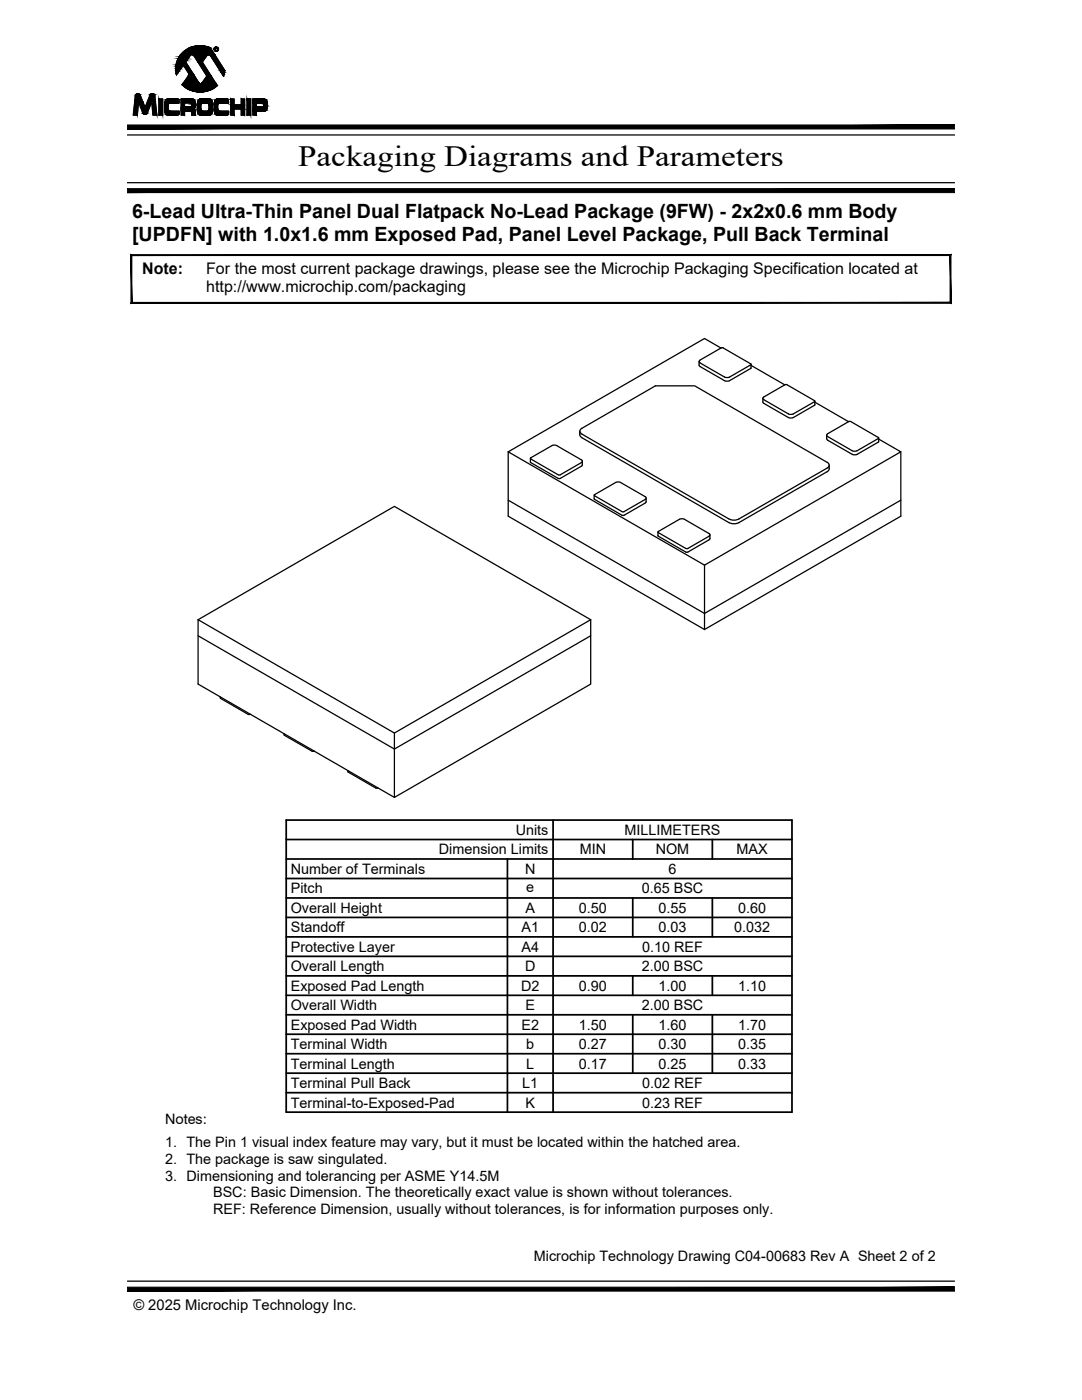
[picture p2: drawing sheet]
<svg xmlns="http://www.w3.org/2000/svg" width="216mm" height="279mm" viewBox="0 0 216 279" stroke-linecap="round" stroke-linejoin="round" font-family="sans-serif">
<!-- layer: I-VTOP -->
<path d="M39.5 123.7l39.2-22.6 39.2 22.6M39.5 123.7v12.8l39.2 22.6 39.2-22.6v-12.8M39.5 123.7l39.2 22.6M39.5 126.9l39.2 22.6 39.2-22.6M44 139.1v.3l5.5 3.2 .4-.1M117.9 123.7l-39.2 22.6M56.7 146.4l.1 .3 5.5 3.2h.3M62.7 149.9h-.1M69.4 153.8l.1 .3 5.5 3.2 .4-.1M78.7 146.3v12.8" fill="none" stroke="#000" stroke-width=".25"/>
<!-- layer: I-VBOT -->
<g fill="none" stroke="#000" stroke-width=".25">
<path d="M139.5 72.1v.8l.2 .2M139.7 71.9l4.4-2.5 5.7 3.2M139.7 72.4l4.9 2.9M139.7 73.2l4.9 2.8M139.7 71.9l-.2 .3 .2 .2M143.9 69.5l-3.3-1.9-39.2 22.6M144.6 75.2l.5 .2 .5-.2M149.8 73.5l-4.2 2.5-.5 .1-.5-.1M149.8 72.8l-4.2 2.5M149.8 72.6v.2M149.9 72.7l-.1 .8M149.9 72.9l6.7 3.9"/>
<path d="M152.2 79.5v.7l.2 .3M152.4 79.2l4.4-2.5 5.8 3.4-4.3 2.5-.5 .1-.5-.1-4.9-2.8M152.4 79.2l-.2 .2 .2 .4M101.4 90.2v12.8l39.2 22.6M101.4 99.8l39.2 22.6 39.1-22.6M105.8 91.5l.1 .8 5.7 3.2 4.4-2.5 .2-.2v-.8M105.9 91.4v.2l5.7 3.2 4.4-2.5 .2-.2-.2-.3M110.1 88.9l-4.2 2.5M110.1 88.9l.5-.1 .5 .1 4.9 2.9M115.7 86.1v.9l.4 .3 29.4 17a2.15 2.15 0 0 0 1.9 0M116.1 86.6l29.4 17a2.15 2.15 0 0 0 1.9 0M116.1 86.6l-.4-.6 .4-.5 14.7-8.5h7.8l26.8 15.5 .1 .3-.1 .3-.3 .3-17.7 10.2"/>
<path d="M118.6 98.8v.9l5.5 3.1M128.7 99.1l-4.9-2.8-.5-.1-.4 .1-4.3 2.5 5.7 3.4 4.4-2.5M128.7 99.1l.2 .2-.2 .4M128.9 99.4v.7M152.4 80.5l4.9 2.8M157.3 83.3l.5 .1 .5-.1M162.6 80.3l6.7 3.9M162.6 80.1v.7M162.6 80.8l-4.3 2.5M165 86.8v.8l.2 .3 4.9 2.8 .4 .1 .5-.1M165.2 87.1l4.9 2.8 .4 .2 .5-.2M165.5 92.8l-.1 1-.3 .3-17.7 10.2"/>
<path d="M169.4 84.1l-4.2 2.5-.2 .3 .2 .2M169.8 84.1l5.5 3.2v.2M175.2 87.5l-4.2 2.5M175.3 87.6l4.4 2.6-39.1 22.6-39.2-22.6M175.3 87.4v.8l-4.3 2.5M179.7 90.2v12.8l-39.1 22.6M124.1 102.8h.4M128.7 100.4l-4.2 2.4M128.9 100.1l-.2 .3M131.3 106.2v.7M131.4 106.3l5.5 3.2M131.4 107l5.5 3.2"/>
<path d="M136.6 103.6l4.9 2.9 .1 .1-.1 .4M136.6 103.6l-.5-.1-.5 .1-4.2 2.5M136.9 109.5h.4M136.9 110.2h.4M140.6 112.8v12.8M141.5 107l-4.3 2.5M141.7 106.7v.8l-.2 .2-4.3 2.5"/>
</g>
<!-- layer: 0 -->
<path d="M169.4 84.1h.4M131.3 106.9l.1 .1M131.4 106.1v.2" fill="none" stroke="#000" stroke-width=".25"/>
<!-- layer: G-ANNO-RULE -->
<g fill="none" stroke="#000" stroke-width=".35">
<path d="M57.1 179.2h100.9M57.1 175.3h100.9M57.1 171.4h100.9M57.1 167.5h100.9M57.1 163.7h100.9v58.3h-100.9zM101.3 171.4v50.6M110.4 163.7v58.3M126.3 167.5v3.9M126.3 179.2v7.8M142.1 167.5v3.9M142.1 179.2v7.8M57.1 183.1h100.9"/>
<path d="M57.1 194.8h100.9M57.1 187h100.9M57.1 198.6h100.9M57.1 190.9h100.9M126.3 194.8v3.8M142.1 194.8v3.8M57.1 214.2h100.9M57.1 202.5h100.9M57.1 206.4h100.9M57.1 218.1h100.9M57.1 210.3h100.9M126.3 202.5v11.7"/>
<path d="M142.1 202.5v11.7"/>
</g>
<!-- layer: G-TEXT-DSCL -->
<path d="M26.3 60.3l-.2 .2 163.5-.2zM26.1 60.5l163.5-.2 .2 .2zM189.6 51v9.3l.2 .2zM189.8 50.8v9.7l-.2-9.5zM26.3 51h163.3l.2-.2zM26.1 50.8h163.7l-163.5 .2zM26.1 50.8l.2 9.5v-9.3zM26.1 50.8l.2 9.5-.2 .2z" fill="#000" stroke="#000" stroke-width=".2"/>
<!-- layer: G-TTLB-MRCM -->
<g fill="#000" stroke="#000" stroke-width=".2">
<path d="M25.4 37.6v.8l165.1-.8zM25.4 38.4l165.1-.8v.8z"/>
<path d="M25.4 24.9v.8l165.1-.8zM25.4 25.7l165.1-.8v.8z"/>
<path d="M25.4 256.9v.8l165.1-.8zM25.4 257.7l165.1-.8v.8z"/>
</g>
<path d="M25.4 36.5h165.1M25.4 26.9h165.1M25.4 255.7h165.1" fill="none" stroke="#000" stroke-width=".25"/>
<!-- layer: G-TTLB-LOGO -->
<g fill="none" stroke="#000" stroke-width=".25">
<path d="M27 19.2l.1-.3a.51 .51 0 0 1 .9 .2l1 2.4 .9-2.4a.5 .5 0 0 1 .5-.4 .5 .5 0 0 1 .5 .4l.4 3.9h-.8l-.2-2.8-.9 2.3a.51 .51 0 0 1-.5 .3 .51 .51 0 0 1-.4-.3l-.9-2.2-.2 2.7h-.8l.4-3.8M31.7 19.7h.8v3.3h-.8zM35.2 14.9a4.8 4.8 0 0 1 1.7-4.8 4.8 4.8 0 0 1 5.1-.5l2.9 4.5-.3 1.1-2.6-4.1a.41 .41 0 0 0-.7 0l-.9 1.3 3 4.7a5.2 5.2 0 0 1-7.1-.2l1.3-1.8M36.2 19.7l2.3 .1a1.14 1.14 0 0 1 .4 1.5l-.3 .4 .3 .2 .1 1.1h-.7v-.6l-.2-.2h-1.3v.8h-.6zM36.6 13l1 1.6v.5M38 11.1a.41 .41 0 0 1 .7 0l2.6 4.1-1 1.3a.38 .38 0 0 1-.6 0l-2.7-4.1zM39.7 19.9l.4-.2h1.6a.95 .95 0 0 1 .7 1.1v1.1a.93 .93 0 0 1-1 1.1h-1a.92 .92 0 0 1-1-1.1v-1.1zM43 19.9l.5-.2h1.7a.55 .55 0 0 1 .4 .9h-2l-.2 .4v.7l.1 .4 .2 .1h1.9a.62 .62 0 0 1-.1 .6 .62 .62 0 0 1-.6 .2h-1.2a.92 .92 0 0 1-1-1.1l.1-1.4zM46 19.7h.7v1.2h1.4v-1.2h.7v3.3h-.7v-1.2h-1.4v1.2h-.7zM49.3 19.7h.7v3.3h-.7zM49.3 19.7h.7M50.5 19.7h2a.97 .97 0 0 1 .9 1.4 .81 .81 0 0 1-.7 1.1h-1.6v.8h-.6z"/>
<path d="M32.9 20.5v-.2a.69 .69 0 0 1 .7-.6h1.7a.55 .55 0 0 1 .4 .9h-2l-.1 .4v.7v.4l.3 .1h1.8a.62 .62 0 0 1-.1 .6 .62 .62 0 0 1-.6 .2h-1.2a.92 .92 0 0 1-.9-1.1v-1.4M36.8 20.6h1.4l.1 .1v.5l-.1 .1h-1.4zM40.2 20.7l.3-.1 1.1 .1 .1 1-.1 .4h-1.4l-.1-.4zM51.1 20.6h1.4l.1 .6-.1 .2h-1.4z"/>
</g>
<g fill="#000" stroke="#000" stroke-width=".2">
<path d="M30 19h.8zM30.3 18.7h.2zM39.2 18.3h1.5zM39.6 9.1h.6zM44.4 14.8l.2 .4zM44.4 14.8h.3l-.1 .4zM28.8 22.8h.3zM28.8 22.8h.2zM38.1 21.3h.8z"/>
<path d="M27.5 18.7h.1zM27.4 18.7h.2zM27.4 18.7h.2zM27.4 18.7h.2z"/>
<path d="M27.4 18.7l.3 .1zM27.3 18.8h.4z"/>
<path d="M27.3 18.8h.4zM27.3 18.8h.4z"/>
<path d="M27.3 18.8h.4zM27.2 18.8h.5z"/>
<path d="M27.2 18.8h.6zM27.2 18.8h.6z"/>
<path d="M27.2 18.8h.6zM27.2 18.8h.6z"/>
<path d="M27.2 18.8h.6zM27.2 18.8h.6z"/>
<path d="M27.2 18.8l.7 .1zM27.2 18.8l.7 .1z"/>
<path d="M27.1 18.9h.8zM27.1 18.9h.8z"/>
<path d="M27.1 18.9l.9 .1zM27.1 18.9l.9 .1z"/>
<path d="M27.1 19h.9zM27.1 19h.9z"/>
<path d="M27.1 19l.9 .1zM27.1 19l.9 .1z"/>
<path d="M27 19.1h1zM27 19.1h1z"/>
<path d="M27 19.1l1 .1v-.1zM27 19.1l1 .1h-1z"/>
<path d="M27 19.2l1.5 1.1-.5-1.1zM27 19.2l1.5 1.1h-1.6z"/>
<path d="M30.3 18.7h.2zM30.3 18.7h.2z"/>
<path d="M30.3 18.7h.3zM30.2 18.7h.4z"/>
<path d="M30.2 18.7l.4 .1zM30.2 18.8h.4z"/>
<path d="M30.2 18.8h.4zM30.2 18.8h.4z"/>
<path d="M30.2 18.8h.5zM30.1 18.8h.6z"/>
<path d="M30.1 18.8h.6zM30.1 18.8h.6z"/>
<path d="M30.1 18.8h.6zM30.1 18.8h.6z"/>
<path d="M30.1 18.8l.7 .1zM30 18.9h.8z"/>
<path d="M30 18.9h.8zM30 18.9h.8z"/>
<path d="M30 18.9l.8 .1zM30 18.9l.8 .1zM29.9 19h.9z"/>
<path d="M29.9 19l1 .1zM29.9 19l1 .1zM29.9 19.1h1zM29.9 19.1h1z"/>
<path d="M29.9 19.1h1zM29.9 19.1h1z"/>
<path d="M29.9 19.1l1.1 1.1-.1-1.1zM29.9 19.1l1.1 1.1h-1.6z"/>
<path d="M31.7 19.7l.8 3.3v-3.3zM31.7 19.7l.8 3.3h-.8z"/>
<path d="M33.6 19.7h1.7zM33.5 19.7h1.8z"/>
<path d="M33.5 19.7h1.8zM33.5 19.7h1.8z"/>
<path d="M33.5 19.7h1.9zM33.5 19.7h1.9z"/>
<path d="M33.5 19.7l2 .1zM33.4 19.8h2.1z"/>
<path d="M33.4 19.8h2.1zM33.4 19.8h2.1z"/>
<path d="M35.1 14.6l.2 .3 .2-.3zM35.1 14.6l.2 .3z"/>
<path d="M33.4 19.8h2.1zM33.3 19.8h2.2z"/>
<path d="M33.3 19.8h2.3zM33.3 19.8h2.3z"/>
<path d="M33.3 19.8l2.3 .1zM33.2 19.9h2.4z"/>
<path d="M33.2 19.9h2.4zM33.2 19.9h2.4z"/>
<path d="M33.2 19.9h2.4zM33.1 19.9h2.5z"/>
<path d="M33.1 19.9l2.6 .1zM33.1 19.9l2.6 .1z"/>
<path d="M33.1 20h2.6zM33.1 20h2.6z"/>
<path d="M35.1 14.1l.4 .5 .3-.5zM35.1 14.1l.4 .5h-.4z"/>
<path d="M35 13.7l.8 .4 .3-.4zM35 13.7l.8 .4h-.7z"/>
<path d="M35.1 13.3l1 .4 .3-.4zM35.1 13.3l1 .4h-1.1z"/>
<path d="M35.1 13l1.3 .3 .2-.3zM35.1 13l1.3 .3h-1.3z"/>
<path d="M35.3 12.4l1.8 .1-.1-.1zM35.3 12.4l1.8 .1h-1.9z"/>
<path d="M35.2 12.5l2.2 .4-.3-.4zM35.2 12.5l2.2 .4h-2.3z"/>
<path d="M35.4 12.1l1.6 .3 .2-.3zM35.4 12.1l1.6 .3h-1.7z"/>
<path d="M35.1 12.9l2.3 .1zM35.1 12.9l2.3 .1z"/>
<path d="M36.6 13l1.9 1.6-1.1-1.6zM36.6 13l1.9 1.6h-.9z"/>
<path d="M35.5 11.7l1.7 .4 .3-.4zM35.5 11.7l1.7 .4h-1.8z"/>
<path d="M35.7 11.4l1.8 .3 .3-.3zM35.7 11.4l1.8 .3h-2z"/>
<path d="M35.9 11.1l1.9 .3 .2-.3zM35.9 11.1l1.9 .3h-2.1z"/>
<path d="M36 11h2zM36 11l2 .1z"/>
<path d="M36 11h2zM36 11h2z"/>
<path d="M36 10.9h2.1zM36 10.9l2 .1z"/>
<path d="M36.1 10.9h2.1zM36.1 10.9h2z"/>
<path d="M36.1 10.9h2.1zM36.1 10.9h2.1z"/>
<path d="M36.1 10.9h2.2zM36.1 10.9h2.1z"/>
<path d="M36.2 19.7l2.3 .1zM36.2 19.7l2.3 .1z"/>
<path d="M36.2 19.8h2.4zM36.2 19.8h2.4z"/>
<path d="M37.6 14.6l.9 .1zM37.6 14.6l.9 .1z"/>
<path d="M37.7 14.7l.9 .1zM37.7 14.7l.9 .1z"/>
<path d="M37.7 14.8h.9zM37.7 14.8h.9z"/>
<path d="M37.7 14.8l1 .1zM37.7 14.8l1 .1z"/>
<path d="M36.2 19.8l2.5 .1zM36.2 19.8l2.5 .1z"/>
<path d="M37.7 14.9l1 .1zM37.7 14.9l1 .1z"/>
<path d="M37.7 15h1zM37.7 15h1z"/>
<path d="M37.7 15l1.1 .1zM37.7 15l1.1 .1z"/>
<path d="M36.2 19.9l2.6 .1-.1-.1zM36.2 19.9l2.6 .1h-2.6z"/>
<path d="M37.6 15.1l2.1 1.4-.9-1.4zM37.6 15.1l2.1 1.4h-3.1z"/>
<path d="M39.2 18.3l1.1 .1zM39.5 18.4h.8z"/>
<path d="M36.6 16.5l3.1 .1zM36.6 16.5l3.1 .1z"/>
<path d="M36.6 16.6h3.2zM36.6 16.6h3.2z"/>
<path d="M36.5 16.6l3.4 .1zM36.5 16.7h3.4z"/>
<path d="M36.5 16.7h3.4zM36.5 16.7h3.4z"/>
<path d="M36.5 16.7h3.5zM36.5 16.7h3.5z"/>
<path d="M36.5 16.7h3.5zM36.5 16.7h3.5z"/>
<path d="M39.6 9.1h.8zM39.3 9.1h1.1z"/>
<path d="M39.5 12.4l2.6 2.8-1.7-2.8zM39.5 12.4l2.6 2.8h-.8z"/>
<path d="M39.3 9.1l1.4 .1zM39.1 9.2h1.6z"/>
<path d="M39.1 9.2h1.8zM38.9 9.2h2z"/>
<path d="M38.9 9.2l2.2 .1zM38.7 9.3h2.4z"/>
<path d="M38.8 18.2h2.3zM38.8 18.2l1.9 .1z"/>
<path d="M38.7 9.3h2.6zM38.4 9.3h2.9z"/>
<path d="M38.7 11.1l1.7 1.3 .9-1.3zM38.7 11.1l1.7 1.3h-.9z"/>
<path d="M38.7 11.1h2.6zM38.7 11.1h2.6z"/>
<path d="M38.4 9.3l3.2 .1zM38.2 9.4h3.4z"/>
<path d="M38.6 11h2.7zM38.6 11l2.7 .1z"/>
<path d="M38.6 11h2.8zM38.6 11h2.7z"/>
<path d="M38.6 11h2.8zM38.6 11h2.8z"/>
<path d="M38.5 11h2.9zM38.5 11h2.9z"/>
<path d="M38.4 18.1l2.7 .1 .4-.1zM38.4 18.1l2.7 .1z"/>
<path d="M38.5 10.9h3zM38.5 10.9l2.9 .1z"/>
<path d="M38.5 10.9h3zM38.5 10.9h3z"/>
<path d="M38.2 9.4l3.6 .1zM38 9.5h3.8z"/>
<path d="M38.4 10.9h3.2zM38.4 10.9h3.1z"/>
<path d="M40.1 19.7h1.7zM40.1 19.7h1.7z"/>
<path d="M38.4 10.9h3.2zM38.4 10.9h3.2z"/>
<path d="M40.1 19.7h1.7zM40 19.7h1.8z"/>
<path d="M38 9.5l4 .1zM37.8 9.6h4.2z"/>
<path d="M40 19.7l1.9 .1zM39.9 19.8h2z"/>
<path d="M38 18l3.5 .1 .3-.1zM38 18l3.5 .1h-3.1z"/>
<path d="M39.9 19.8h2zM39.9 19.8h2z"/>
<path d="M39.9 19.8h2.1zM39.8 19.8h2.2z"/>
<path d="M39.8 19.8l2.2 .1zM39.8 19.9h2.2z"/>
<path d="M37.8 9.6l4.2 .1zM37.6 9.7h4.4z"/>
<path d="M39.8 19.9h2.3zM39.7 19.9h2.4z"/>
<path d="M37.6 9.7l4.6 .2-.2-.2zM37.2 9.9l.4-.2 4.6 .2z"/>
<path d="M39.7 19.9h2.4zM39.6 19.9h2.5z"/>
<path d="M41.3 15.2l1.7 1.3-.9-1.3zM41.3 15.2l1.7 1.3h-2.7z"/>
<path d="M39.6 19.9l2.6 .1zM39.6 19.9l2.6 .1z"/>
<path d="M39.6 20h2.6zM39.6 20h2.6h-2.6z"/>
<path d="M37.7 17.9l4.1 .1 .4-.1zM37.7 17.9l4.1 .1h-3.8z"/>
<path d="M37.2 9.9l5.1 .2-.1-.2zM36.9 10.1l.3-.2 5.1 .2z"/>
<path d="M37.6 17.8h4.6zM37.6 17.8l4.6 .1z"/>
<path d="M36.9 10.1l5.6 .3-.2-.3zM36.5 10.4l.4-.3 5.6 .3z"/>
<path d="M36.5 10.4l6.2 .3-.2-.3zM36.5 10.4l6.2 .3h-6.5z"/>
<path d="M37.4 17.7l4.8 .1 .3-.1zM37.4 17.7l4.8 .1h-4.6z"/>
<path d="M37.2 17.6h5.4zM37.2 17.6l5.3 .1z"/>
<path d="M36.2 10.7l6.6 .2-.1-.2zM36.2 10.7l6.6 .2h-6.7z"/>
<path d="M38.3 10.9h4.5zM38.3 10.9h4.5z"/>
<path d="M38.4 10.9h4.4zM38.4 10.9h4.4z"/>
<path d="M41.6 10.9h1.2zM41.6 10.9h1.2z"/>
<path d="M37 17.5l5.6 .1 .2-.1zM37 17.5l5.6 .1h-5.4z"/>
<path d="M41.7 10.9h1.2zM41.7 10.9h1.2z"/>
<path d="M41.8 10.9l1.1 .1zM41.8 10.9l1.1 .1z"/>
<path d="M41.9 11h1zM41.9 11h1z"/>
<path d="M41.9 11l1.1 .1zM41.9 11l1.1 .1z"/>
<path d="M42 11.1l2.9 3-1.9-3zM42 11.1l2.9 3h-1z"/>
<path d="M40.3 16.5l2.7 .1zM40.3 16.6h2.7z"/>
<path d="M36.9 17.4l5.9 .1 .2-.1zM36.9 17.4l5.9 .1h-5.8z"/>
<path d="M40.3 16.6h2.8zM40.3 16.6h2.8z"/>
<path d="M40.2 16.6l2.9 .1zM40.1 16.7h3z"/>
<path d="M40.1 16.7h3zM40.1 16.7h3z"/>
<path d="M40.1 16.7h3zM40 16.7h3.1z"/>
<path d="M36.5 16.7l6.7 .2-.1-.2zM36.5 16.7l6.7 .2h-6.9z"/>
<path d="M36.7 17.3l6.3 .1 .1-.1zM36.7 17.3l6.3 .1h-6.1z"/>
<path d="M36.3 16.9l7 .1-.1-.1zM36.3 16.9l7 .1h-6.9z"/>
<path d="M36.4 17l6.9 .1zM36.4 17l6.9 .1z"/>
<path d="M36.5 17.1l6.6 .2 .2-.2zM36.5 17.1l6.6 .2h-6.4z"/>
<path d="M43.5 9.8l-.1 .1zM43.5 9.7l-.1 .1zM43.4 9.6v.1zM43.4 9.5v.1zM43.4 9.5v.1zM43.3 9.5v.1zM43.3 9.5v.1zM43.1 9.4l.1 .1zM43.1 9.4l.1 .1zM43 9.5h.1zM43 9.5h.1zM42.9 9.5h.2zM42.9 9.5h.2zM42.9 9.5l-.1 .1zM42.8 9.6h.2zM42.8 9.6v.1zM42.8 9.7l.1-.1zM42.8 9.7v.1zM42.9 9.7l-.1 .1zM42.8 9.8v.1zM42.8 9.8v.1zM42.8 9.9v.1zM42.9 9.9l-.1 .1zM42.8 10l.1 .1zM42.9 10v.1zM43 10.1v.1zM43 10.1v.1zM43.1 10.1v.1zM43.1 10.1v.1zM43.1 10.1l.2 .1zM43.1 10.1l.2 .1zM43.2 10.1h.2zM43.2 10.1h.2zM43.3 10.1l.1-.1zM43.3 10.1l.1-.1zM43.4 10l.1-.1z"/>
<path d="M44.1 14.5l.6 .3 .1-.3zM44.1 14.5l.6 .3h-.3z"/>
<path d="M43.9 14.1l.9 .4 .1-.4zM43.9 14.1l.9 .4h-.7z"/>
<path d="M43.5 19.7h1.7zM43.4 19.7h1.8z"/>
<path d="M43.4 19.7h1.8zM43.4 19.7h1.8z"/>
<path d="M43.4 19.7h1.9zM43.4 19.7h1.9z"/>
<path d="M43.4 19.7l1.9 .1zM43.3 19.8h2z"/>
<path d="M43.3 19.8h2.1zM43.2 19.8h2.2z"/>
<path d="M43.2 19.8h2.2zM43.2 19.8h2.2z"/>
<path d="M43.2 19.8h2.3zM43.1 19.8h2.4z"/>
<path d="M43.1 19.8l2.4 .1zM43.1 19.8l2.4 .1z"/>
<path d="M43.1 19.9h2.4zM43.1 19.9h2.4z"/>
<path d="M43.1 19.9h2.4zM43 19.9h2.5z"/>
<path d="M43 19.9l2.6 .1zM43 19.9l2.6 .1z"/>
<path d="M43 20h2.6zM43 20h2.6z"/>
<path d="M46 19.7l.7 1.2v-1.2zM46 19.7l.7 1.2h-.7z"/>
<path d="M48.1 19.7l.7 1.2v-1.2zM48.1 19.7l.7 1.2h-.7z"/>
<path d="M49.3 19.7l.7 3.3v-3.3zM49.3 19.7l.7 3.3h-.7z"/>
<path d="M50.5 19.7l2.2 .1zM50.5 19.7l2.2 .1z"/>
<path d="M50.5 19.8h2.4zM50.5 19.8h2.4z"/>
<path d="M50.5 19.8l2.5 .1zM50.5 19.8l2.5 .1z"/>
<path d="M50.5 19.9h2.6zM50.5 19.9h2.6z"/>
<path d="M50.5 19.9l2.7 .1-.1-.1zM50.5 19.9l2.7 .1h-2.7z"/>
<path d="M26.9 20.3l.5 2.7 .2-2.7zM26.9 20.3l.5 2.7h-.8z"/>
<path d="M26.9 20.3h.7zM26.9 20.3h.7z"/>
<path d="M27.6 20.3h.9zM27.6 20.3h.9z"/>
<path d="M27.7 20.3l1.3 1.2-.5-1.2zM27.7 20.3l1.3 1.2h-.9z"/>
<path d="M28.8 22.8h.3zM28.8 22.8h.3z"/>
<path d="M28.7 22.7h.5zM28.7 22.7l.4 .1z"/>
<path d="M28.6 22.7h.7zM28.6 22.7h.6zM28.7 22.7h.5zM28.7 22.7h.5z"/>
<path d="M28.6 22.7h.7zM28.6 22.7h.7z"/>
<path d="M28.6 22.6h.7zM28.6 22.6h.7z"/>
<path d="M28.6 22.6h.7zM28.6 22.6l.7 .1z"/>
<path d="M28.5 22.5h.9zM28.5 22.5l.8 .1z"/>
<path d="M28.5 22.5h.9zM28.5 22.5h.9zM28.5 22.5h.9zM28.5 22.5h.9z"/>
<path d="M28.1 21.5l1.3 1 .4-1zM28.1 21.5l1.3 1h-.9zM28.5 22.5h.9zM28.5 22.5h.9z"/>
<path d="M29.4 20.2l.4 1.3 .5-1.3zM29.4 20.2l.4 1.3h-.8z"/>
<path d="M30.3 20.2l1 2.8-.3-2.8zM30.3 20.2l1 2.8h-.8z"/>
<path d="M33.2 22.8h2.4zM33.2 22.8h2.4z"/>
<path d="M32.9 21l.7 .7v-.7zM32.9 21l.7 .7h-.7z"/>
<path d="M32.9 21.7l.7 .1v-.1zM32.9 21.7l.7 .1h-.7z"/>
<path d="M32.9 21.8l.7 .1zM32.9 21.8l.7 .1z"/>
<path d="M32.9 20.9l.7 .1v-.1zM32.9 20.9l.7 .1h-.7z"/>
<path d="M32.9 21.9h.7zM32.9 21.9h.7z"/>
<path d="M32.9 21.9l.7 .1zM32.9 21.9l.7 .1z"/>
<path d="M32.9 20.8h.7zM32.9 20.8l.7 .1z"/>
<path d="M32.9 20.8h.7zM32.9 20.8h.7z"/>
<path d="M32.9 22l.7 .1zM32.9 22l.7 .1z"/>
<path d="M32.9 20.7h.7zM32.9 20.7l.7 .1z"/>
<path d="M32.9 20.7h.7zM32.9 20.7h.7z"/>
<path d="M32.9 22.1h.8zM32.9 22.1h.8z"/>
<path d="M32.9 20.6h.8zM32.9 20.6l.7 .1z"/>
<path d="M32.9 22.1h.8zM32.9 22.1h.8z"/>
<path d="M32.9 22.1l.9 .1zM32.9 22.1l.9 .1z"/>
<path d="M32.9 20.6h.8zM32.9 20.6h.8z"/>
<path d="M32.9 22.2h1zM32.9 22.2h1z"/>
<path d="M32.9 20.6h.9zM32.9 20.6h.8z"/>
<path d="M32.9 20.6h1zM32.9 20.6h.9z"/>
<path d="M32.9 20.6h1zM32.9 20.6h1z"/>
<path d="M33.6 23h1.6zM33.6 23h1.4z"/>
<path d="M33.6 23h1.6zM33.6 23h1.6z"/>
<path d="M33.5 23h1.9zM33.5 23h1.7z"/>
<path d="M33.4 23h2.1zM33.4 23h2z"/>
<path d="M33.3 22.9h2.2zM33.3 22.9l2.2 .1z"/>
<path d="M33.3 22.9h2.3zM33.3 22.9h2.2z"/>
<path d="M33.2 22.8h2.4zM33.2 22.8l2.4 .1z"/>
<path d="M33.1 22.8h2.6zM33.1 22.8h2.6z"/>
<path d="M33.1 22.8h2.6zM33.1 22.8h2.5z"/>
<path d="M33 20l2.7 .1zM33 20l2.7 .1z"/>
<path d="M33 20.1l2.7 .1zM33 20.1l2.7 .1z"/>
<path d="M33 20.2l2.7 .1zM33 20.2l2.7 .1h-2.8z"/>
<path d="M32.9 20.3h2.8zM32.9 20.3h2.8z"/>
<path d="M33 22.7h2.7zM33 22.7l2.7 .1z"/>
<path d="M32.9 20.3l2.8 .1zM32.9 20.3l2.8 .1z"/>
<path d="M32.9 20.4l2.8 .1v-.1zM32.9 20.4l2.8 .1h-2.8z"/>
<path d="M32.9 20.5l2.8 .1zM32.9 20.5l2.8 .1z"/>
<path d="M33 22.6h2.7zM33 22.6l2.7 .1z"/>
<path d="M33 22.6h2.7zM33 22.6h2.7z"/>
<path d="M32.9 22.2l2.8 .1v-.1zM32.9 22.2l2.8 .1h-2.8z"/>
<path d="M32.9 22.3l2.8 .1zM32.9 22.3l2.8 .1z"/>
<path d="M32.9 22.4h2.8zM32.9 22.4h2.8z"/>
<path d="M32.9 22.4l2.8 .2v-.2zM32.9 22.4l2.8 .2h-2.7z"/>
<path d="M36.2 20.6l.6 .7v-.7zM36.2 20.6l.6 .7h-.6z"/>
<path d="M36.2 22.2l.6 .8v-.8zM36.2 22.2l.6 .8h-.6z"/>
<path d="M36.2 21.7h2.4zM36.2 21.7h2.4z"/>
<path d="M36.2 21.7l2.5 .1zM36.2 21.7l2.5 .1z"/>
<path d="M36.2 21.7h2.5zM36.2 21.7h2.4z"/>
<path d="M36.2 21.8h2.6zM36.2 21.8h2.6z"/>
<path d="M36.2 21.6h2.5zM36.2 21.6l2.5 .1z"/>
<path d="M36.2 21.6h2.6zM36.2 21.6h2.5z"/>
<path d="M36.2 21.8l2.7 .1-.1-.1zM36.2 21.8l2.7 .1h-2.7z"/>
<path d="M36.2 20l2.7 .2-.1-.2zM36.2 20l2.7 .2h-2.7z"/>
<path d="M36.2 21.5h2.7zM36.2 21.5l2.6 .1z"/>
<path d="M36.2 20.2l2.7 .2v-.2zM36.2 20.2l2.7 .2h-2.7z"/>
<path d="M36.2 21.9l2.7 .2v-.2zM36.2 21.9l2.7 .2h-2.7z"/>
<path d="M36.2 21.4h2.7zM36.2 21.4l2.7 .1z"/>
<path d="M36.2 22.1l2.7 .1zM36.2 22.1l2.7 .1z"/>
<path d="M38.2 21.3h.7zM38.2 21.3h.7z"/>
<path d="M38.2 21.3h.7zM38.1 21.3h.8zM38.1 21.3h.8z"/>
<path d="M36.2 21.3h2.7zM36.2 21.3l2.7 .1z"/>
<path d="M36.2 20.4l2.8 .2-.1-.2zM36.2 20.4l2.8 .2h-2.8z"/>
<path d="M38.3 21.3h.6zM38.3 21.3h.6z"/>
<path d="M38.2 21.3h.7zM38.2 21.3h.7z"/>
<path d="M38.2 21.3h.7zM38.2 21.3h.7z"/>
<path d="M38.1 22.2h.8zM38.1 22.2h.8z"/>
<path d="M38.1 22.2h.8zM38.1 22.2h.8z"/>
<path d="M38.3 21.2h.6zM38.3 21.2h.6z"/>
<path d="M38.3 21.2h.6zM38.3 21.2l.6 .1z"/>
<path d="M38.2 22.2h.7zM38.2 22.2h.7z"/>
<path d="M38.2 22.2h.7zM38.2 22.2h.7z"/>
<path d="M38.2 22.2l.7 .1zM38.2 22.2l.7 .1z"/>
<path d="M38.2 22.3l.8 .1zM38.2 22.3l.8 .1z"/>
<path d="M38.1 20.6h.9zM38.1 20.6h.9z"/>
<path d="M38.1 20.6h.9zM38.1 20.6h.9zM38.2 20.6h.8zM38.2 20.6h.8z"/>
<path d="M38.3 21.1h.7zM38.3 21.1h.7z"/>
<path d="M38.3 21.1h.7zM38.3 21.1l.6 .1z"/>
<path d="M38.3 22.4h.7zM38.3 22.4h.7z"/>
<path d="M38.2 20.6h.8zM38.2 20.6h.8z"/>
<path d="M38.2 20.6h.8zM38.2 20.6h.8z"/>
<path d="M38.2 20.6l.8 .1zM38.2 20.6l.8 .1z"/>
<path d="M38.3 20.7h.7zM38.3 20.7h.7z"/>
<path d="M38.3 20.7h.7zM38.3 20.7h.7z"/>
<path d="M38.3 20.7l.7 .1zM38.3 20.7l.7 .1z"/>
<path d="M38.3 20.8l.7 .1zM38.3 20.8l.7 .1z"/>
<path d="M38.3 20.9l.7 .1v-.1zM38.3 20.9l.7 .1h-.7z"/>
<path d="M38.3 21l.7 .1zM38.3 21l.7 .1z"/>
<path d="M38.3 21.1h.7zM38.3 21.1h.7z"/>
<path d="M38.3 22.4l.7 .1zM38.3 22.4l.7 .1z"/>
<path d="M38.3 22.5l.7 .5v-.5zM38.3 22.5l.7 .5h-.7z"/>
<path d="M39.4 21l.7 .7v-.7zM39.4 21l.7 .7h-.7z"/>
<path d="M39.4 21.7l.7 .1v-.1zM39.4 21.7l.7 .1h-.7z"/>
<path d="M39.4 21.8l.7 .1zM39.4 21.8l.7 .1z"/>
<path d="M39.4 21.9h.7zM39.4 21.9h.7z"/>
<path d="M39.4 20.9l.7 .1v-.1zM39.4 20.9l.7 .1h-.7z"/>
<path d="M39.4 21.9l.7 .1zM39.4 21.9l.7 .1z"/>
<path d="M39.4 20.8h.7zM39.4 20.8l.7 .1z"/>
<path d="M39.4 20.8h.7zM39.4 20.8h.7z"/>
<path d="M39.4 22l.8 .1zM39.4 22l.8 .1z"/>
<path d="M39.4 20.7h.7zM39.4 20.7l.7 .1z"/>
<path d="M39.4 22.1h.8zM39.4 22.1h.8z"/>
<path d="M39.4 20.7h.8zM39.4 20.7h.7z"/>
<path d="M39.4 20.6h.8zM39.4 20.6l.8 .1z"/>
<path d="M39.4 22.1h.8zM39.4 22.1h.8z"/>
<path d="M39.4 22.1l.9 .1zM39.4 22.1l.9 .1z"/>
<path d="M39.4 20.6h.8zM39.4 20.6h.8z"/>
<path d="M39.4 22.2h1zM39.4 22.2h1z"/>
<path d="M39.4 20.6h.9zM39.4 20.6h.8z"/>
<path d="M39.4 20.6h1zM39.4 20.6h.9z"/>
<path d="M39.4 20.6h1.1zM39.4 20.6h1z"/>
<path d="M40.1 23h1.6zM40.1 23h1.3z"/>
<path d="M39.9 23h2zM39.9 23h1.8z"/>
<path d="M39.8 22.9h2.2zM39.8 22.9l2.1 .1z"/>
<path d="M39.7 22.8h2.4zM39.7 22.8l2.3 .1z"/>
<path d="M39.6 22.8h2.6zM39.6 22.8h2.5z"/>
<path d="M39.6 20l2.6 .1zM39.6 20l2.6 .1z"/>
<path d="M39.6 20.1l2.7 .1-.1-.1zM39.6 20.1l2.7 .1h-2.8z"/>
<path d="M39.5 22.7h2.7zM39.5 22.7l2.7 .1z"/>
<path d="M39.5 20.2l2.9 .1-.1-.1zM39.5 20.2l2.9 .1h-3z"/>
<path d="M39.5 22.6l2.7 .1 .1-.1zM39.5 22.6l2.7 .1h-2.7z"/>
<path d="M39.4 22.4l2.9 .2v-.2zM39.4 22.4l2.9 .2h-2.8z"/>
<path d="M39.4 20.3l3 .2v-.2zM39.4 20.3l3 .2h-3z"/>
<path d="M39.4 22.3l2.9 .1 .1-.1zM39.4 22.3l2.9 .1h-2.9z"/>
<path d="M39.4 20.5l3 .1zM39.4 20.5l3 .1z"/>
<path d="M41.3 20.6h1.1zM41.3 20.6h1.1z"/>
<path d="M41.4 20.6h1zM41.4 20.6h1z"/>
<path d="M39.4 22.2l3 .1v-.1zM39.4 22.2l3 .1h-3z"/>
<path d="M41.5 20.6h.9zM41.5 20.6h.9z"/>
<path d="M41.5 20.6h.9zM41.5 20.6h.9z"/>
<path d="M41.6 20.6l.8 .1zM41.6 20.6l.8 .1z"/>
<path d="M41.6 22.1h.8zM41.5 22.1h.9z"/>
<path d="M41.5 22.1l.9 .1zM41.5 22.2h.9z"/>
<path d="M41.5 22.2h.9zM41.4 22.2h1z"/>
<path d="M41.6 20.7h.8zM41.6 20.7h.8z"/>
<path d="M41.6 20.7l.8 .1zM41.6 20.7l.8 .1z"/>
<path d="M41.7 22l.7 .1zM41.7 22l.7 .1z"/>
<path d="M41.6 22.1h.8zM41.6 22.1h.8z"/>
<path d="M41.7 20.8h.7zM41.7 20.8h.7z"/>
<path d="M41.7 20.8l.7 .1zM41.7 20.8l.7 .1z"/>
<path d="M41.7 20.9l.7 .1v-.1zM41.7 20.9l.7 .1h-.7z"/>
<path d="M41.7 21l.7 .7v-.7zM41.7 21l.7 .7h-.7z"/>
<path d="M41.7 21.7l.7 .1v-.1zM41.7 21.7l.7 .1h-.7z"/>
<path d="M41.7 21.8l.7 .1zM41.7 21.8l.7 .1z"/>
<path d="M41.7 21.9h.7zM41.7 21.9h.7z"/>
<path d="M41.7 21.9h.7zM41.7 21.9l.7 .1z"/>
<path d="M43.1 22.8h2.4zM43.1 22.8h2.4z"/>
<path d="M42.7 21l.7 .7v-.7zM42.7 21l.7 .7h-.7z"/>
<path d="M42.7 21.7l.8 .1-.1-.1zM42.7 21.7l.8 .1h-.8z"/>
<path d="M42.7 21.8l.8 .1zM42.7 21.8l.8 .1z"/>
<path d="M42.7 20.9l.7 .1 .1-.1zM42.7 20.9l.7 .1h-.7z"/>
<path d="M42.7 21.9h.8zM42.7 21.9h.8z"/>
<path d="M42.7 21.9l.8 .1zM42.7 21.9l.8 .1z"/>
<path d="M42.7 20.8h.8zM42.7 20.8l.8 .1z"/>
<path d="M42.7 20.8h.8zM42.7 20.8h.8z"/>
<path d="M42.8 22l.7 .1zM42.8 22l.7 .1z"/>
<path d="M42.7 20.7h.8zM42.7 20.7l.8 .1z"/>
<path d="M42.8 22.1h.8zM42.8 22.1h.8z"/>
<path d="M42.8 20.7h.7zM42.8 20.7h.7z"/>
<path d="M42.8 20.6h.8zM42.8 20.6l.7 .1z"/>
<path d="M42.8 22.1h.8zM42.8 22.1h.8z"/>
<path d="M42.8 22.1l.9 .1zM42.8 22.1l.9 .1z"/>
<path d="M42.8 20.6h.8zM42.8 20.6h.8z"/>
<path d="M42.8 22.2h.9zM42.8 22.2h.9z"/>
<path d="M42.8 20.6h.9zM42.8 20.6h.8z"/>
<path d="M42.8 20.6h1zM42.8 20.6h.9z"/>
<path d="M42.8 20.6h1zM42.8 20.6h1z"/>
<path d="M43.5 23h1.6zM43.5 23h1.4z"/>
<path d="M43.5 23h1.6zM43.5 23h1.6z"/>
<path d="M43.4 23h1.9zM43.4 23h1.7z"/>
<path d="M43.3 23h2zM43.3 23h2z"/>
<path d="M43.2 22.9h2.2zM43.2 22.9l2.1 .1z"/>
<path d="M43.2 22.9h2.2zM43.2 22.9h2.2z"/>
<path d="M43.1 22.8h2.4zM43.1 22.8l2.3 .1z"/>
<path d="M43 22.8h2.6zM43 22.8h2.6z"/>
<path d="M43 22.8h2.6zM43 22.8h2.5z"/>
<path d="M42.9 20l2.7 .1zM42.9 20l2.7 .1z"/>
<path d="M42.9 20.1l2.7 .1zM42.9 20.1l2.7 .1z"/>
<path d="M42.9 20.2l2.7 .1zM42.9 20.2l2.7 .1h-2.8z"/>
<path d="M42.8 20.3h2.8zM42.8 20.3h2.8z"/>
<path d="M42.9 22.7h2.7zM42.9 22.7l2.7 .1z"/>
<path d="M42.8 20.3l2.8 .1zM42.8 20.3l2.8 .1z"/>
<path d="M42.8 20.4l2.8 .1v-.1zM42.8 20.4l2.8 .1h-2.8z"/>
<path d="M42.8 20.5l2.8 .1zM42.8 20.5l2.8 .1z"/>
<path d="M42.9 22.6h2.7zM42.9 22.6l2.7 .1z"/>
<path d="M42.9 22.6h2.7zM42.9 22.6h2.7z"/>
<path d="M42.8 22.2l2.8 .1v-.1zM42.8 22.2l2.8 .1h-2.8z"/>
<path d="M42.8 22.3l2.8 .1zM42.8 22.3l2.8 .1z"/>
<path d="M42.8 22.4h2.8zM42.8 22.4h2.8z"/>
<path d="M42.8 22.4l2.8 .2v-.2zM42.8 22.4l2.8 .2h-2.7z"/>
<path d="M46 21.8l.7 1.2v-1.2zM46 21.8l.7 1.2h-.7z"/>
<path d="M46 20.9l2.8 .9v-.9zM46 20.9l2.8 .9h-2.8z"/>
<path d="M48.1 21.8l.7 1.2v-1.2zM48.1 21.8l.7 1.2h-.7z"/>
<path d="M50.5 20.6l.6 .8v-.8zM50.5 20.6l.6 .8h-.6z"/>
<path d="M50.5 22.2l.6 .8v-.8zM50.5 22.2l.6 .8h-.6z"/>
<path d="M50.5 22.1h2.4zM50.5 22.1l2.2 .1z"/>
<path d="M50.5 22.1h2.5zM50.5 22.1h2.4z"/>
<path d="M50.5 22h2.6zM50.5 22l2.5 .1z"/>
<path d="M50.5 20l2.7 .2v-.2zM50.5 20l2.7 .2h-2.7z"/>
<path d="M50.5 21.9h2.7zM50.5 21.9l2.6 .1z"/>
<path d="M50.5 20.2l2.8 .1-.1-.1zM50.5 20.2l2.8 .1h-2.8z"/>
<path d="M50.5 21.8l2.7 .1 .1-.1zM50.5 21.8l2.7 .1h-2.7z"/>
<path d="M50.5 20.3l2.8 .2v-.2zM50.5 20.3l2.8 .2h-2.8z"/>
<path d="M50.5 21.6l2.8 .2v-.2zM50.5 21.6l2.8 .2h-2.8z"/>
<path d="M50.5 20.5l2.8 .1zM50.5 20.5l2.8 .1z"/>
<path d="M52.4 20.6h.9zM52.4 20.6h.9z"/>
<path d="M52.5 20.6h.8zM52.5 20.6h.8z"/>
<path d="M52.5 20.6h.9zM52.5 20.6h.9z"/>
<path d="M52.5 21.4h.8zM52.5 21.4h.8z"/>
<path d="M50.5 21.4h2.8zM50.5 21.4h2.8z"/>
<path d="M50.5 21.4l2.8 .2v-.2zM50.5 21.4l2.8 .2h-2.8z"/>
<path d="M52.6 20.6l.8 .1zM52.6 20.6l.8 .1z"/>
<path d="M52.6 20.7h.8zM52.6 20.7h.8z"/>
<path d="M52.7 21.2h.7zM52.7 21.2h.7z"/>
<path d="M52.6 21.2l.8 .1zM52.6 21.2l.8 .1z"/>
<path d="M52.6 21.3h.8zM52.6 21.3h.8z"/>
<path d="M52.6 21.3h.8zM52.6 21.3h.8z"/>
<path d="M52.6 21.3h.8zM52.6 21.3h.8z"/>
<path d="M52.5 21.3h.9zM52.5 21.4h.8z"/>
<path d="M52.6 20.7h.8zM52.6 20.7h.8z"/>
<path d="M52.6 20.7l.8 .1zM52.6 20.7l.8 .1z"/>
<path d="M52.7 20.8l.7 .3v-.3zM52.7 20.8l.7 .3h-.7z"/>
<path d="M52.7 21.1h.7zM52.7 21.1h.7z"/>
<path d="M52.7 21.1h.7zM52.7 21.1l.7 .1z"/>
</g>
<text font-size="5.9" x="59.5" y="33.1">Packaging Diagrams and Parameters</text>
<g font-size="3.9">
<text x="26.4" y="43.6">6-Lead Ultra-Thin Panel Dual Flatpack No-Lead Package (9FW) - 2x2x0.6 mm Body</text>
<text x="26.4" y="48.1">[UPDFN] with 1.0x1.6 mm Exposed Pad, Panel Level Package, Pull Back Terminal</text>
</g>
<g font-size="3.2">
<text x="28.4" y="54.7">Note:</text>
<text x="41.1" y="54.7">For the most current package drawings, please see the Microchip Packaging Specification located at</text>
<text x="41.1" y="58.3">http://www.microchip.com/packaging</text>
</g>
<g font-size="2.9">
<text x="102.9" y="166.6">Units</text>
<text x="124.6" y="166.6">MILLIMETERS</text>
<text x="87.6" y="170.5">Dimension Limits</text>
<text x="115.7" y="170.5">MIN</text>
<text x="130.8" y="170.5">NOM</text>
<text x="147" y="170.5">MAX</text>
<text x="58" y="174.4">Number of Terminals</text>
<text x="58" y="178.3">Pitch</text>
<text x="104.8" y="174.4">N</text>
<text x="105" y="178">e</text>
<text x="128" y="178.3">0.65 BSC</text>
<text x="133.4" y="174.4">6</text>
<text x="58" y="182.2">Overall Height</text>
<text x="104.8" y="182.2">A</text>
<text x="115.5" y="182.2">0.50</text>
<text x="131.4" y="182.2">0.55</text>
<text x="147.3" y="182.2">0.60</text>
<text x="58" y="186.1">Standoff</text>
<text x="58" y="189.9">Protective Layer</text>
<text x="104.1" y="186.1">A1</text>
<text x="104.1" y="189.9">A4</text>
<text x="115.5" y="186.1">0.02</text>
<text x="128.1" y="189.9">0.10 REF</text>
<text x="131.4" y="186.1">0.03</text>
<text x="146.5" y="186.1">0.032</text>
<text x="58" y="193.8">Overall Length</text>
<text x="58" y="197.7">Exposed Pad Length</text>
<text x="104" y="197.7">D2</text>
<text x="104.8" y="193.8">D</text>
<text x="115.5" y="197.7">0.90</text>
<text x="128" y="193.8">2.00 BSC</text>
<text x="131.4" y="197.7">1.00</text>
<text x="147.3" y="197.7">1.10</text>
<text x="58" y="201.6">Overall Width</text>
<text x="104.8" y="201.6">E</text>
<text x="128" y="201.6">2.00 BSC</text>
<text x="58" y="209.4">Terminal Width</text>
<text x="58" y="205.5">Exposed Pad Width</text>
<text x="104" y="205.5">E2</text>
<text x="105" y="209.4">b</text>
<text x="115.5" y="205.5">1.50</text>
<text x="115.5" y="209.4">0.27</text>
<text x="131.4" y="209.4">0.30</text>
<text x="131.4" y="205.5">1.60</text>
<text x="147.3" y="205.5">1.70</text>
<text x="147.3" y="209.4">0.35</text>
<text x="58" y="213.3">Terminal Length</text>
<text x="105" y="213.3">L</text>
<text x="115.5" y="213.3">0.17</text>
<text x="131.4" y="213.3">0.25</text>
<text x="147.3" y="213.3">0.33</text>
<text x="58" y="217.1">Terminal Pull Back</text>
<text x="58" y="221">Terminal-to-Exposed-Pad</text>
<text x="104.2" y="217.2">L1</text>
<text x="104.8" y="221">K</text>
<text x="128.1" y="217.1">0.02 REF</text>
<text x="128.1" y="221">0.23 REF</text>
<text x="32.9" y="224.4">Notes:</text>
<text x="32.9" y="229">1. The Pin 1 visual index feature may vary, but it must be located within the hatched area.</text>
<text x="32.9" y="232.3">2. The package is saw singulated.</text>
<text x="32.9" y="235.6">3. Dimensioning and tolerancing per ASME Y14.5M</text>
<text x="42.5" y="238.9">BSC: Basic Dimension. The theoretically exact value is shown without tolerances.</text>
<text x="42.5" y="242.2">REF: Reference Dimension, usually without tolerances, is for information purposes only.</text>
<text x="106.5" y="251.7">Microchip Technology Drawing C04-00683 Rev A Sheet 2 of 2</text>
<text x="26.6" y="261.4">© 2025 Microchip Technology Inc.</text>
</g>
<text font-size=".6" x="43" y="10">R</text>
</svg>
